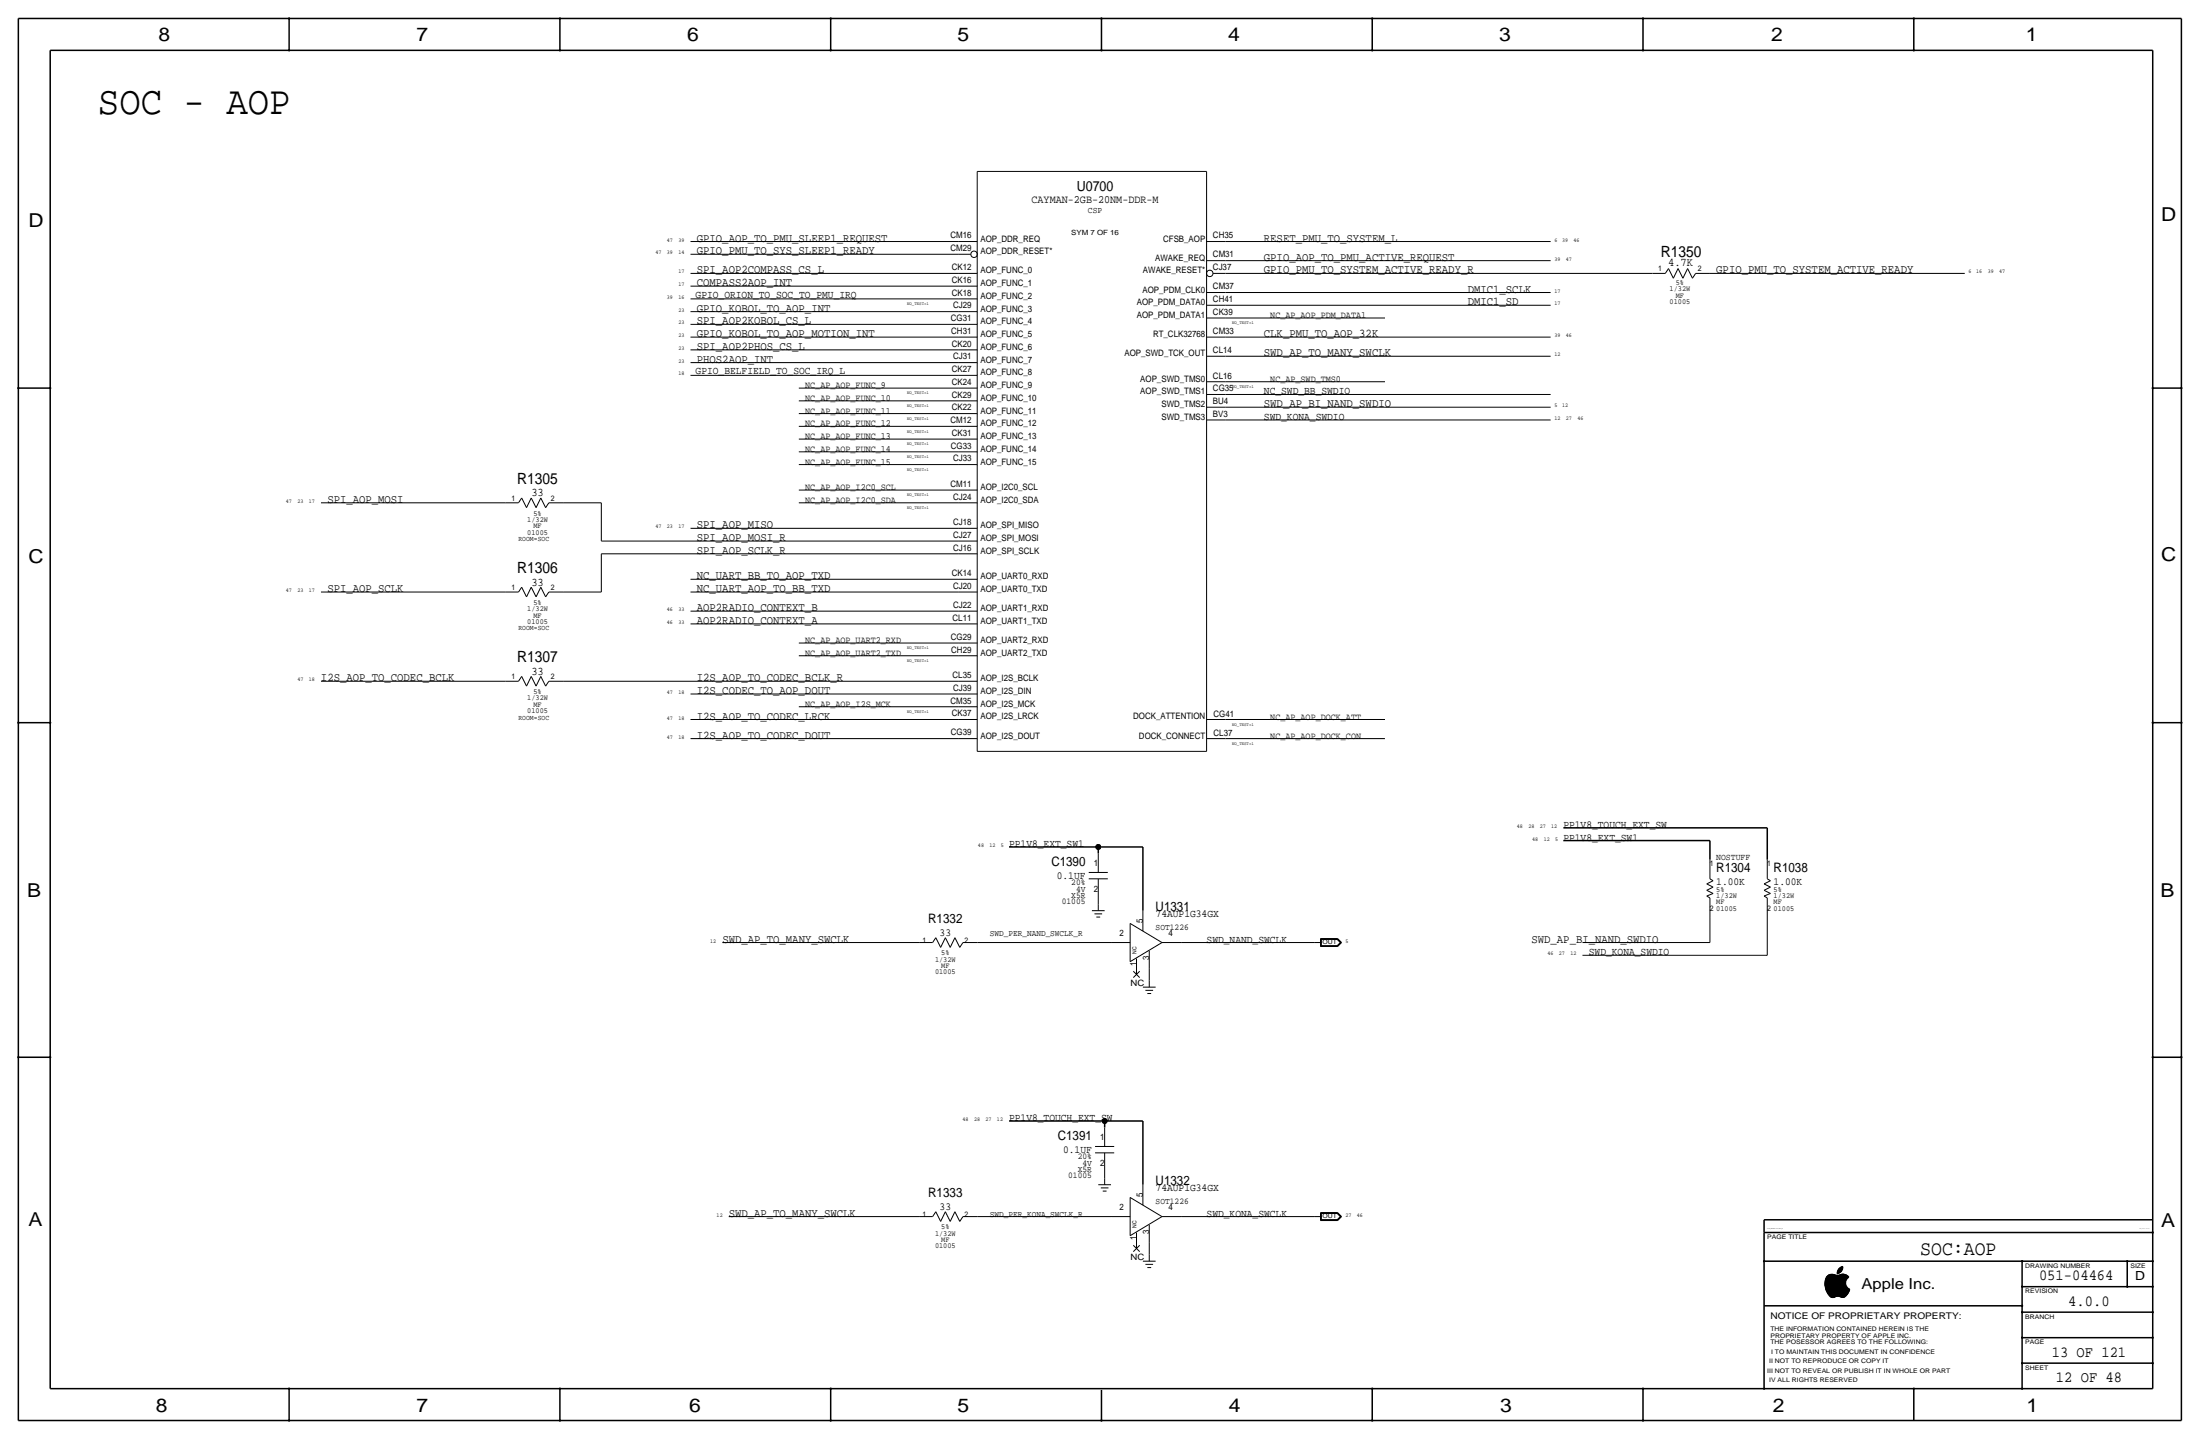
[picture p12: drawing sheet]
<svg xmlns="http://www.w3.org/2000/svg" width="877mm" height="574mm" viewBox="0 0 877 574" stroke-linecap="round" stroke-linejoin="round" font-family="sans-serif">
<g fill="none" stroke="#000" stroke-width=".6">
<path d="M7.3 7.4v558.8zM7.3 7.4h862.3zM115.3 7.4v12.7zM223.2 7.4v12.7zM331.2 7.4v12.7zM439.1 7.4v12.7zM547.1 7.4v12.7zM655 7.4v12.7zM763 7.4v12.7zM869.6 7.4v558.8zM20 20.1v533.4zM20 20.1h838.2z"/>
<path d="M858.2 20.1v533.4zM7.3 154.7h12.7zM858.2 154.7h11.4zM7.3 288h12.7zM858.2 288h11.4zM402.3 337.6h35.5zM437.8 337.6h17.8zM437.8 337.6v2.5zM455.6 337.6v25.4zM623.3 329.9h81.2zM623.3 335h58.4zM681.7 335v7.6z"/>
<path d="M704.5 329.9v12.7zM7.3 421.4h12.7zM858.2 421.4h11.4zM402.3 446.8h38.1zM440.4 446.8h15.2zM440.4 446.8v2.5zM455.6 446.8v25.4zM703.3 486.2h154.9zM703.3 486.2v5zM703.3 491.2h154.9zM703.3 491.2v62.3zM703.3 502.7h154.9z"/>
<path d="M806.1 502.7v50.8zM806.1 512.8h52.1zM848.1 502.7v10.1zM703.3 520.4h102.8zM806.1 533.1h52.1zM806.1 523h52.1zM20 553.5h838.2zM115.3 553.5v12.7zM223.2 553.5v12.7zM331.2 553.5v12.7zM439.1 554v12.2zM547.1 553.5v12.7z"/>
<path d="M655 553.5v12.7zM763 553.5v12.7zM806.1 543.3h52.1zM7.3 566.2h862.3z"/>
</g>
<g fill="none" stroke="#000" stroke-width=".4">
<path d="M389.6 68.3h91.4zM389.6 68.3v231.2zM481 68.3v231.2zM275.3 96.3h106.7zM382 96.3h7.6zM481 96.3h7.6zM488.6 96.3h129.6zM275.3 119.1h106.7zM275.3 114h106.7zM275.3 101.3h106.7zM275.3 109h106.7zM382 101.3h5z"/>
<path d="M382 109h7.6zM382 114h7.6zM382 119.1h7.6zM481 116.6h7.6zM481 103.9h7.6zM483.6 109h5zM488.6 109h170.2zM488.6 116.6h129.6zM488.6 103.9h129.6zM658.8 109h5.1zM665.2 107l-1.3 2zM665.2 107l1.9 3.9z"/>
<path d="M669 107l-1.9 3.9zM669 107l1.9 3.9zM672.8 107l1.9 3.9zM672.8 107l-1.9 3.9zM676 109h5.7zM676 109l-1.3 1.9zM681.7 109h101.6zM275.3 134.4h106.7zM275.3 124.2h106.7zM275.3 129.3h106.7zM275.3 139.4h106.7zM382 134.4h7.6z"/>
<path d="M382 129.3h7.6zM382 124.2h7.6zM382 139.4h7.6zM481 121.7h7.6zM481 126.7h7.6zM481 134.4h7.6zM488.6 121.7h129.6zM488.6 126.7h63.5zM488.6 134.4h129.6zM275.3 144.5h106.7zM275.3 149.6h106.7zM318.5 154.7h63.5z"/>
<path d="M318.5 159.8h63.5zM382 144.5h7.6zM382 154.7h7.6zM382 149.6h7.6zM382 159.8h7.6zM481 157.2h7.6zM481 152.1h7.6zM481 142h7.6zM488.6 157.2h129.6zM488.6 152.1h63.5zM488.6 142h129.6zM318.5 175h63.5z"/>
<path d="M318.5 169.9h63.5zM318.5 164.8h63.5zM382 175h7.6zM382 164.8h7.6zM382 169.9h7.6zM481 162.3h7.6zM481 167.4h7.6zM488.6 162.3h129.6zM488.6 167.4h129.6zM208 198.5l-1.3 1.9zM208 198.5l1.9 3.8zM211.8 198.5l-1.9 3.8z"/>
<path d="M211.8 198.5l1.9 3.8zM215.6 198.5l1.9 3.8zM215.6 198.5l-1.9 3.8zM318.5 180.1h63.5zM318.5 195.3h63.5zM318.5 185.2h63.5zM382 195.3h7.6zM382 180.1h7.6zM382 185.2h7.6zM128 200.4h73.6zM201.6 200.4h5.1zM218.8 200.4h5.7z"/>
<path d="M218.8 200.4l-1.3 1.9zM224.5 200.4h15.2zM239.7 200.4v15.2zM239.7 215.6h142.3zM275.3 210.6h106.7zM318.5 200.4h63.5zM382 210.6h7.6zM382 215.6h7.6zM382 200.4h7.6zM128 236h73.6zM201.6 236h5.1zM208 234l-1.3 2z"/>
<path d="M208 234l1.9 3.9zM211.8 234l-1.9 3.9zM211.8 234l1.9 3.9zM215.6 234l1.9 3.9zM215.6 234l-1.9 3.9zM218.8 236h5.7zM218.8 236l-1.3 1.9zM224.5 236h15.2zM239.7 220.7v15.3zM239.7 220.7h142.3zM275.3 236h106.7zM275.3 230.9h106.7z"/>
<path d="M382 230.9h7.6zM382 236h7.6zM382 220.7h7.6zM275.3 243.6h106.7zM275.3 248.7h106.7zM318.5 256.3h63.5zM382 248.7h7.6zM382 243.6h7.6zM382 256.3h7.6zM128 271.5h73.6zM201.6 271.5h5.1zM208 269.6l-1.3 1.9z"/>
<path d="M208 269.6l1.9 3.9zM211.8 269.6l-1.9 3.9zM211.8 269.6l1.9 3.9zM215.6 269.6l1.9 3.9zM215.6 269.6l-1.9 3.9zM218.8 271.5h5.7zM218.8 271.5l-1.3 2zM224.5 271.5h157.5zM275.3 276.6h106.7zM318.5 261.4h63.5zM382 276.6h7.6zM382 271.5h7.6z"/>
<path d="M382 261.4h7.6zM275.3 286.8h106.7zM275.3 294.4h106.7zM318.5 281.7h63.5zM382 281.7h7.6zM382 286.8h7.6zM382 294.4h7.6zM389.6 299.5h91.4zM481 286.8h7.6zM481 294.4h7.6zM488.6 286.8h63.5zM488.6 294.4h63.5z"/>
<path d="M434 347.7h7.7zM434 350.3h7.7zM437.8 357.9v2.5zM437.8 340.1v7.6zM437.8 350.3v7.6zM680.4 357.1l1.3 .8zM680.4 357.1l2.6-1zM680.4 354.8l2.6 1.3zM680.4 354.8l2.6-1.2zM680.4 352.3l2.6 1.3zM680.4 352.3l2.6-1.3zM681.7 357.9v7.6z"/>
<path d="M681.7 342.6v7.7zM681.7 350.3l1.3 .7zM703.3 357.1l1.2 .8zM703.3 357.1l2.5-1zM703.3 354.8l2.5 1.3zM703.3 354.8l2.5-1.2zM703.3 352.3l2.5 1.3zM703.3 352.3l2.5-1.3zM704.5 357.9v7.6zM704.5 342.6v7.7zM704.5 350.3l1.3 .7zM288 375.7h78.7z"/>
<path d="M366.7 375.7h5.1zM373.1 373.7l-1.3 2zM373.1 373.7l1.9 3.9zM376.9 373.7l-1.9 3.9zM376.9 373.7l1.9 3.9zM380.7 373.7l1.9 3.9zM380.7 373.7l-1.9 3.9zM383.9 375.7h5.7zM383.9 375.7l-1.3 1.9zM389.6 375.7h53.3zM435.3 363h5.1zM436.3 364.2h3.1z"/>
<path d="M437.1 365.5h1.5zM437.8 360.4v2.6zM442.9 375.7h7.6zM450.5 368l12.7 7.7zM450.5 368v15.3zM455.6 363v8.1zM458.2 379v6.8zM463.2 375.7h7.7zM470.9 375.7h53.3zM524.2 375.7h2.5zM526.4 374.1h6.8zM526.4 377.2h6.8z"/>
<path d="M526.4 374.1v3.1zM526.5 374.2h6.7zM526.5 374.2v2.9zM526.5 377.1h6.7zM526.6 374.3h6.5zM526.6 374.3v2.7zM526.6 377h6.5zM526.7 374.4h6.4zM526.7 374.4v2.5zM526.7 376.9h6.4zM533.1 374.4l1.3 1.3zM533.1 376.9l1.3-1.2z"/>
<path d="M533.1 374.3l1.4 1.4zM533.2 374.2l1.5 1.5zM533.2 377.1l1.5-1.4zM533.2 374.1l1.6 1.6zM533.2 377.2l1.6-1.5zM534.5 375.7l-1.4 1.3zM630.9 375.7h50.8zM681.7 365.5v10.2zM704.5 365.5v15.2zM450.5 383.3l12.7-7.6zM451.8 389.6l2.6-2.5zM451.8 387.1l2.6 2.5z"/>
<path d="M453.1 382v6.4zM455.6 393.4h5.1zM456.6 394.7h3.1zM457.4 396h1.5zM458.2 385.8v5.1zM458.2 390.9v2.5zM630.9 380.7h73.6zM436.6 456.9h7.6zM436.6 459.5h7.6zM440.4 449.3v7.6zM440.4 459.5v7.6zM437.8 472.2h5.1z"/>
<path d="M438.9 473.5h3zM439.6 474.7h1.5zM440.4 467.1v2.5zM440.4 469.6v2.6zM450.5 477.3l12.7 7.6zM450.5 477.3v15.2zM455.6 472.2v8.1zM290.5 484.9h76.2zM366.7 484.9h5.1zM373.1 483l-1.3 1.9zM373.1 483l1.9 3.8zM376.9 483l-1.9 3.8z"/>
<path d="M376.9 483l1.9 3.8zM380.7 483l1.9 3.8zM380.7 483l-1.9 3.8zM383.9 484.9h5.7zM383.9 484.9l-1.3 1.9zM389.6 484.9h53.3zM442.9 484.9h7.6zM450.5 492.5l12.7-7.6zM451.8 498.9l2.6-2.6zM451.8 496.3l2.6 2.6zM453.1 491.2v6.4zM458.2 495v5.1z"/>
<path d="M458.2 488.2v6.8zM463.2 484.9h7.7zM470.9 484.9h53.3zM524.2 484.9h2.5zM526.4 483.3h6.8zM526.4 486.5h6.8zM526.4 483.3v3.2zM526.5 483.4h6.7zM526.5 483.4v3zM526.5 486.4h6.7zM526.6 483.5h6.5zM526.6 483.5v2.8z"/>
<path d="M526.6 486.3h6.5zM526.7 483.6h6.4zM526.7 483.6v2.6zM526.7 486.2h6.4zM533.1 483.6l1.3 1.3zM533.1 483.5l1.4 1.4zM533.2 483.4l1.5 1.5zM533.2 486.4l1.5-1.5zM533.2 483.3l1.6 1.6zM534.4 484.9l-1.3 1.3zM534.5 484.9l-1.4 1.4zM534.8 484.9l-1.6 1.6z"/>
<path d="M455.6 502.7h5.1zM456.6 503.9h3.1zM457.4 505.2h1.5zM458.2 500.1v2.6zM727.5 511.7h8.3zM727.5 512h8.3zM727.5 512.1h8.3zM727.5 512.2h8.4zM727.5 512.3h8.4zM727.5 511.2h8.2zM727.5 511.3h8.2zM727.5 511.5h8.2z"/>
<path d="M727.5 511.8h8.3zM727.5 511.6h8.3zM727.5 512.4h8.5zM727.5 511.9h8.3zM727.5 511.4h8.2zM727.5 511.1h8.3zM727.6 512.8h8.6zM727.6 510.8h8.2zM727.6 511h8.2zM727.6 512.7h8.5zM727.6 512.5h8.4zM727.6 512.6h8.4z"/>
<path d="M727.6 510.9h8.2zM727.6 510.7h8.2zM727.6 512.9h8.6zM727.6 513.1h8.8zM727.6 513h8.7zM727.6 510.6h8.3zM727.6 510.5h8.3zM727.7 510.4h8.2zM727.7 513.2h8.8zM727.7 510.3h8.3zM727.7 510.2h8.3zM727.7 513.3h9z"/>
<path d="M727.7 513.4h9.1zM727.7 510.1h8.3zM727.8 513.6h9.2zM727.8 510h8.3zM727.8 513.5h9.1zM727.8 509.9h8.4zM727.8 513.7h9.4zM727.8 513.8h9.6zM727.8 509.8h8.5zM727.9 513.9h9.5zM727.9 509.7h8.4zM727.9 509.6h8.5z"/>
<path d="M727.9 514h9.5zM727.9 514.1h9.5zM728 509.5h8.5zM728 514.2h9.4zM728 509.3h8.7zM728 509.4h8.6zM728 514.4h9.3zM728.1 509.2h8.8zM728.1 514.5h9.2zM728.1 509.1h8.9zM728.1 514.6h9.1zM728.2 509h8.8z"/>
<path d="M728.2 514.7h9zM728.2 514.8h9zM728.3 508.9h8.7zM728.3 514.9h8.8zM728.3 508.8h8.6zM728.3 515.1h8.7zM728.3 515h8.8zM728.4 508.7h8.4zM728.4 515.2h8.6zM728.5 515.3h8.4zM728.5 508.6h8.2zM728.5 515.4h8.4z"/>
<path d="M728.6 515.5h8.2zM728.6 508.5h7.9zM728.7 515.6h8zM728.7 508.4h7.7zM728.7 515.7h8zM728.8 515.8h7.7zM728.9 508.3h3.1zM728.9 515.9h7.6zM728.9 516h7.5zM729 508.2h2.6zM729 516.1h7.3zM729.1 516.2h7.1z"/>
<path d="M729.2 516.3h6.9zM729.2 508.1l1.8-.2a3.7 3.7 0 0 0 3.3-.1 2.44 2.44 0 0 1 2.7 1.3 2.72 2.72 0 0 0 .5 4.8l-.7 1.5-1.1 1.3M729.2 508.1a5.2 5.2 0 0 0-.8 7.1 2.3 2.3 0 0 0 2.2 2l1-.3M729.3 508.1h2.1zM729.3 516.4h6.7zM729.4 516.5h6.5zM729.5 516.6h6.3zM729.6 516.7h2.5zM729.6 507.9h1.4zM729.7 516.8h2.1zM729.8 516.9h1.9zM729.9 517h1.6z"/>
<path d="M730.2 517.1h1zM732.4 507.5h.6zM732.4 507.4h.8zM732.4 507.6h.4zM732.4 507h1.4zM732.4 507.1h1.3zM732.4 507.2h1.2zM732.4 507.3h1zM732.5 506.8h1.5zM732.5 506.9h1.4zM732.5 506.6h1.7zM732.5 506.7h1.6z"/>
<path d="M732.6 506.5h1.7zM732.6 506.4h1.7zM732.7 506.3h1.7zM732.7 506.2h1.7zM732.8 506.1h1.7zM732.8 506h1.7zM732.9 505.9h1.6zM733 505.8h1.6zM733.1 505.7h1.5zM733.1 508.3h3.1zM733.2 505.6h1.4zM733.2 516.7h2.5z"/>
<path d="M733.3 505.5h1.4zM733.4 505.4h1.3zM733.4 508.2h2.6zM733.6 505.3h1.1zM733.6 516.8h2zM733.7 508.1h2.1zM733.7 505.2h1zM733.8 516.9h1.7zM733.9 505.1h.8zM733.9 507.9h1.6zM734 517h1.3zM734.1 505h.6z"/>
<path d="M734.3 504.9h.4zM734.3 507.8h.8zM734.3 517.1h.7zM734.7 504.7a2.81 2.81 0 0 0-2.3 3 2.71 2.71 0 0 0 2.3-2.9M735.8 516.7a2.7 2.7 0 0 1-3 0l-1.1 .2"/>
<circle cx="388.3" cy="101.4" r="1.28"/>
<circle cx="482.3" cy="109" r="1.28"/>
</g>
<g fill="#000" stroke="#000" stroke-width=".4">
<path d="M115.1 7.2h.4v.3h-.4zM115.1 19.9h.4v.3h-.4zM223 7.2h.4v.3h-.4zM223 19.9h.4v.3h-.4zM331 19.9h.4v.3h-.4zM331 7.2h.4v.3h-.4zM438.9 7.2h.4v.3h-.4zM438.9 19.9h.4v.3h-.4zM546.9 7.2h.4v.3h-.4zM546.9 19.9h.4v.3h-.4zM654.8 19.9h.4v.3h-.4zM654.8 7.2h.4v.3h-.4z"/>
<path d="M762.8 19.9h.4v.3h-.4zM762.8 7.2h.4v.3h-.4zM7.1 154.5h.4v.4h-.4zM19.8 154.5h.4v.4h-.4zM858 154.5h.4v.4h-.4zM869.5 154.5h.3v.4h-.3zM7.1 287.9h.4v.3h-.4zM19.8 287.9h.4v.3h-.4zM858 287.9h.4v.3h-.4zM869.5 287.9h.3v.3h-.3zM7.1 421.2h.4v.4h-.4zM19.8 421.2h.4v.4h-.4z"/>
<path d="M858 421.2h.4v.4h-.4zM869.5 421.2h.3v.4h-.3zM858 491.1h.4v.3h-.4zM703.1 502.5h.4v.3h-.4zM806 502.5h.3v.3h-.3zM806 512.7h.3v.3h-.3zM847.9 512.7h.3v.3h-.3zM847.9 502.5h.3v.3h-.3zM858 502.5h.4v.3h-.4zM858 512.7h.4v.3h-.4zM806 520.3h.3v.3h-.3zM806 522.8h.3v.4h-.3z"/>
<path d="M806 533h.3v.3h-.3zM858 522.8h.4v.4h-.4zM858 533h.4v.3h-.4zM115.1 553.3h.4v.3h-.4zM223 553.3h.4v.3h-.4zM331 553.3h.4v.3h-.4zM546.9 553.3h.4v.3h-.4zM654.8 553.3h.4v.3h-.4zM703.1 553.3h.4v.3h-.4zM762.8 553.3h.4v.3h-.4zM806 543.1h.3v.4h-.3zM806 553.3h.3v.3h-.3z"/>
<path d="M858 543.1h.4v.4h-.4zM115.1 566h.4v.3h-.4zM223 566h.4v.3h-.4zM331 566h.4v.3h-.4zM438.9 566h.4v.3h-.4zM546.9 566h.4v.3h-.4zM654.8 566h.4v.3h-.4z"/>
<circle cx="437.8" cy="337.6" r="1.02"/>
<circle cx="440.4" cy="446.8" r="1.02"/>
</g>
<text font-size="15.9" x="39.1" y="45.5">SOC - AOP</text>
<text font-size="8.1" x="765.5" y="500.1">SOC:AOP</text>
<g font-size="7.6">
<text x="63.2" y="16.5">8</text>
<text x="166.1" y="16.5">7</text>
<text x="274" y="16.5">6</text>
<text x="381.7" y="16.5">5</text>
<text x="489.7" y="16.5">4</text>
<text x="597.6" y="16.5">3</text>
<text x="706.1" y="16.5">2</text>
<text x="807.7" y="16.5">1</text>
<text x="861.5" y="88.1">D</text>
<text x="11.4" y="90.4">D</text>
<text x="11.4" y="224.3">C</text>
<text x="861.5" y="223.8">C</text>
<text x="10.9" y="357.6">B</text>
<text x="861.3" y="357.4">B</text>
<text x="11.4" y="488.4">A</text>
<text x="861.5" y="489.2">A</text>
<text x="62.2" y="562.6">8</text>
<text x="166.1" y="562.6">7</text>
<text x="274.8" y="562.6">6</text>
<text x="381.7" y="562.6">5</text>
<text x="489.9" y="562.6">4</text>
<text x="598.1" y="562.6">3</text>
<text x="706.8" y="562.6">2</text>
<text x="807.9" y="562.6">1</text>
</g>
<g font-size="6.2">
<text x="662.2" y="102.6">R1350</text>
<text x="206.2" y="192.8">R1305</text>
<text x="206.2" y="228.3">R1306</text>
<text x="206.2" y="263.9">R1307</text>
<text x="812.9" y="510.3">051-04464</text>
<text x="824.6" y="520.4">4.0.0</text>
<text x="818" y="540.8">13 OF 121</text>
<text x="819.6" y="550.9">12 OF 48</text>
</g>
<text font-size="6" x="742.1" y="513.9">Apple Inc.</text>
<text font-size="5.6" x="429.3" y="75.9">U0700</text>
<g font-size="5.2">
<text x="419.1" y="345.2">C1390</text>
<text x="684.2" y="347.7">R1304</text>
<text x="707.1" y="347.7">R1038</text>
<text x="460.7" y="363">U1331</text>
<text x="370.1" y="368">R1332</text>
<text x="421.7" y="454.4">C1391</text>
<text x="460.7" y="472.2">U1332</text>
<text x="370.1" y="477.3">R1333</text>
</g>
<text font-size="5" x="851.2" y="510.3">D</text>
<g font-size="4.7">
<text x="277.8" y="96.3">GPIO_AOP_TO_PMU_SLEEP1_REQUEST</text>
<text x="277.8" y="101.3">GPIO_PMU_TO_SYS_SLEEP1_READY</text>
<text x="503.9" y="96.3">RESET_PMU_TO_SYSTEM_L</text>
<text x="503.9" y="103.9">GPIO_AOP_TO_PMU_ACTIVE_REQUEST</text>
<text x="665" y="106.2">4.7K</text>
<text x="277.8" y="109">SPI_AOP2COMPASS_CS_L</text>
<text x="503.9" y="109">GPIO_PMU_TO_SYSTEM_ACTIVE_READY_R</text>
<text x="684.2" y="109">GPIO_PMU_TO_SYSTEM_ACTIVE_READY</text>
<text x="277.8" y="114">COMPASS2AOP_INT</text>
<text x="585.2" y="116.6">DMIC1_SCLK</text>
<text x="277.8" y="124.2">GPIO_KOBOL_TO_AOP_INT</text>
<text x="585.2" y="121.7">DMIC1_SD</text>
<text x="277.8" y="129.3">SPI_AOP2KOBOL_CS_L</text>
<text x="277.8" y="134.4">GPIO_KOBOL_TO_AOP_MOTION_INT</text>
<text x="503.9" y="134.4">CLK_PMU_TO_AOP_32K</text>
<text x="277.8" y="139.4">SPI_AOP2PHOS_CS_L</text>
<text x="503.9" y="142">SWD_AP_TO_MANY_SWCLK</text>
<text x="277.8" y="144.5">PHOS2AOP_INT</text>
<text x="503.9" y="162.3">SWD_AP_BI_NAND_SWDIO</text>
<text x="211.8" y="197.9">33</text>
<text x="130.5" y="200.4">SPI_AOP_MOSI</text>
<text x="277.8" y="215.6">SPI_AOP_MOSI_R</text>
<text x="277.8" y="210.6">SPI_AOP_MISO</text>
<text x="277.8" y="220.7">SPI_AOP_SCLK_R</text>
<text x="211.8" y="233.4">33</text>
<text x="277.8" y="230.9">NC_UART_BB_TO_AOP_TXD</text>
<text x="130.5" y="236">SPI_AOP_SCLK</text>
<text x="277.8" y="236">NC_UART_AOP_TO_BB_TXD</text>
<text x="277.8" y="243.6">AOP2RADIO_CONTEXT_B</text>
<text x="277.8" y="248.7">AOP2RADIO_CONTEXT_A</text>
<text x="211.8" y="269">33</text>
<text x="128" y="271.5">I2S_AOP_TO_CODEC_BCLK</text>
<text x="277.8" y="271.5">I2S_AOP_TO_CODEC_BCLK_R</text>
<text x="277.8" y="276.6">I2S_CODEC_TO_AOP_DOUT</text>
<text x="277.8" y="286.8">I2S_AOP_TO_CODEC_LRCK</text>
<text x="277.8" y="294.4">I2S_AOP_TO_CODEC_DOUT</text>
<text x="288" y="375.7">SWD_AP_TO_MANY_SWCLK</text>
<text x="610.6" y="375.7">SWD_AP_BI_NAND_SWDIO</text>
<text x="290.5" y="484.9">SWD_AP_TO_MANY_SWCLK</text>
</g>
<text font-size="4.5" x="411.2" y="81">CAYMAN-2GB-20NM-DDR-M</text>
<g font-size="4.3">
<text x="277.3" y="118.6">GPIO_ORION_TO_SOC_TO_PMU_IRQ</text>
<text x="277.3" y="149.1">GPIO_BELFIELD_TO_SOC_IRQ_L</text>
<text x="503.9" y="157.2">NC_SWD_BB_SWDIO</text>
<text x="503.9" y="167.4">SWD_KONA_SWDIO</text>
<text x="623.3" y="329.9">PP1V8_TOUCH_EXT_SW</text>
<text x="623.3" y="335">PP1V8_EXT_SW1</text>
<text x="402.3" y="337.6">PP1V8_EXT_SW1</text>
<text x="421.3" y="350.3">0.1UF</text>
<text x="684.2" y="352.8">1.00K</text>
<text x="707.1" y="352.8">1.00K</text>
<text x="460.7" y="365.5">74AUP1G34GX</text>
<text x="374.6" y="373.1">33</text>
<text x="481" y="375.7">SWD_NAND_SWCLK</text>
<text x="633.4" y="380.7">SWD_KONA_SWDIO</text>
<text x="402.3" y="446.8">PP1V8_TOUCH_EXT_SW</text>
<text x="423.8" y="459.5">0.1UF</text>
<text x="460.7" y="474.7">74AUP1G34GX</text>
<text x="374.6" y="482.3">33</text>
<text x="481" y="484.9">SWD_KONA_SWCLK</text>
</g>
<g font-size="3.8">
<text x="506.4" y="126.7">NC_AP_AOP_PDM_DATA1</text>
<text x="321" y="154.7">NC_AP_AOP_FUNC_9</text>
<text x="506.4" y="152.1">NC_AP_SWD_TMS0</text>
<text x="321" y="159.8">NC_AP_AOP_FUNC_10</text>
<text x="321" y="164.8">NC_AP_AOP_FUNC_11</text>
<text x="321" y="169.9">NC_AP_AOP_FUNC_12</text>
<text x="321" y="175">NC_AP_AOP_FUNC_13</text>
<text x="321" y="180.1">NC_AP_AOP_FUNC_14</text>
<text x="321" y="185.2">NC_AP_AOP_FUNC_15</text>
<text x="321" y="195.3">NC_AP_AOP_I2C0_SCL</text>
<text x="321" y="200.4">NC_AP_AOP_I2C0_SDA</text>
<text x="321" y="256.3">NC_AP_AOP_UART2_RXD</text>
<text x="321" y="261.4">NC_AP_AOP_UART2_TXD</text>
<text x="321" y="281.7">NC_AP_AOP_I2S_MCK</text>
<text x="506.4" y="286.8">NC_AP_AOP_DOCK_ATT</text>
<text x="506.4" y="294.4">NC_AP_AOP_DOCK_CON</text>
</g>
<text font-size="3.7" x="705.8" y="525.5">NOTICE OF PROPRIETARY PROPERTY:</text>
<text font-size="3.6" x="684.2" y="342.6">NOSTUFF</text>
<g font-size="3.5">
<text x="433.7" y="84.8">CSP</text>
<text x="378.9" y="95">CM16</text>
<text x="483.6" y="95">CH35</text>
<text x="378.9" y="100.1">CM29</text>
<text x="390.9" y="96.3">AOP_DDR_REQ</text>
<text x="390.9" y="101.3">AOP_DDR_RESET*</text>
<text x="463.7" y="96.3">CFSB_AOP</text>
<text x="379.4" y="107.7">CK12</text>
<text x="460.6" y="103.9">AWAKE_REQ</text>
<text x="483.6" y="107.7">CJ37</text>
<text x="483.6" y="102.6">CM31</text>
<text x="379.4" y="112.8">CK16</text>
<text x="390.9" y="109">AOP_FUNC_0</text>
<text x="455.6" y="109">AWAKE_RESET*</text>
<text x="379.4" y="117.9">CK18</text>
<text x="390.9" y="114">AOP_FUNC_1</text>
<text x="390.9" y="119.1">AOP_FUNC_2</text>
<text x="455.5" y="116.6">AOP_PDM_CLK0</text>
<text x="483.6" y="115.3">CM37</text>
<text x="379.9" y="122.9">CJ29</text>
<text x="390.9" y="124.2">AOP_FUNC_3</text>
<text x="453.2" y="121.7">AOP_PDM_DATA0</text>
<text x="483.6" y="125.5">CK39</text>
<text x="483.6" y="120.4">CH41</text>
<text x="379.1" y="128">CG31</text>
<text x="390.9" y="129.3">AOP_FUNC_4</text>
<text x="453.2" y="126.7">AOP_PDM_DATA1</text>
<text x="379.2" y="133.1">CH31</text>
<text x="390.9" y="134.4">AOP_FUNC_5</text>
<text x="459.7" y="134.4">RT_CLK32768</text>
<text x="483.6" y="133.1">CM33</text>
<text x="379.4" y="138.2">CK20</text>
<text x="379.9" y="143.3">CJ31</text>
<text x="390.9" y="139.4">AOP_FUNC_6</text>
<text x="448.3" y="142">AOP_SWD_TCK_OUT</text>
<text x="483.6" y="140.7">CL14</text>
<text x="379.4" y="148.3">CK27</text>
<text x="390.9" y="144.5">AOP_FUNC_7</text>
<text x="390.9" y="149.6">AOP_FUNC_8</text>
<text x="379.4" y="153.4">CK24</text>
<text x="390.9" y="154.7">AOP_FUNC_9</text>
<text x="454.6" y="152.1">AOP_SWD_TMS0</text>
<text x="483.6" y="156">CG35</text>
<text x="483.6" y="150.9">CL16</text>
<text x="379.4" y="158.5">CK29</text>
<text x="390.9" y="159.8">AOP_FUNC_10</text>
<text x="454.6" y="157.2">AOP_SWD_TMS1</text>
<text x="483.6" y="161">BU4</text>
<text x="379.4" y="163.6">CK22</text>
<text x="390.9" y="164.8">AOP_FUNC_11</text>
<text x="463" y="162.3">SWD_TMS2</text>
<text x="463" y="167.4">SWD_TMS3</text>
<text x="483.6" y="166.1">BV3</text>
<text x="378.9" y="168.7">CM12</text>
<text x="379.4" y="173.7">CK31</text>
<text x="390.9" y="169.9">AOP_FUNC_12</text>
<text x="379.1" y="178.8">CG33</text>
<text x="390.9" y="175">AOP_FUNC_13</text>
<text x="379.9" y="183.9">CJ33</text>
<text x="390.9" y="180.1">AOP_FUNC_14</text>
<text x="390.9" y="185.2">AOP_FUNC_15</text>
<text x="378.9" y="194.1">CM11</text>
<text x="390.9" y="195.3">AOP_I2C0_SCL</text>
<text x="379.9" y="199.1">CJ24</text>
<text x="390.9" y="200.4">AOP_I2C0_SDA</text>
<text x="379.9" y="209.3">CJ18</text>
<text x="379.9" y="214.4">CJ27</text>
<text x="390.9" y="210.6">AOP_SPI_MISO</text>
<text x="390.9" y="215.6">AOP_SPI_MOSI</text>
<text x="379.9" y="219.5">CJ16</text>
<text x="390.9" y="220.7">AOP_SPI_SCLK</text>
<text x="379.4" y="229.6">CK14</text>
<text x="390.9" y="230.9">AOP_UART0_RXD</text>
<text x="379.9" y="234.7">CJ20</text>
<text x="390.9" y="236">AOP_UART0_TXD</text>
<text x="379.9" y="242.3">CJ22</text>
<text x="390.9" y="243.6">AOP_UART1_RXD</text>
<text x="379.8" y="247.4">CL11</text>
<text x="390.9" y="248.7">AOP_UART1_TXD</text>
<text x="379.1" y="255">CG29</text>
<text x="390.9" y="256.3">AOP_UART2_RXD</text>
<text x="379.2" y="260.1">CH29</text>
<text x="390.9" y="261.4">AOP_UART2_TXD</text>
<text x="379.8" y="270.3">CL35</text>
<text x="379.9" y="275.3">CJ39</text>
<text x="390.9" y="271.5">AOP_I2S_BCLK</text>
<text x="378.9" y="280.4">CM35</text>
<text x="390.9" y="281.7">AOP_I2S_MCK</text>
<text x="390.9" y="276.6">AOP_I2S_DIN</text>
<text x="379.4" y="285.5">CK37</text>
<text x="390.9" y="286.8">AOP_I2S_LRCK</text>
<text x="451.8" y="286.8">DOCK_ATTENTION</text>
<text x="483.8" y="285.7">CG41</text>
<text x="379.1" y="293.1">CG39</text>
<text x="483.8" y="293.4">CL37</text>
<text x="390.9" y="294.4">AOP_I2S_DOUT</text>
<text x="454.1" y="294.4">DOCK_CONNECT</text>
<text x="436.1" y="345.2">1</text>
<text x="427.1" y="352.8">20%</text>
<text x="427.1" y="357.9">X5R</text>
<text x="429" y="355.3">4V</text>
<text x="436.1" y="355.3">2</text>
<text x="423.3" y="360.4">01005</text>
<text x="455.6" y="368" transform="rotate(-90 455.6 368)">5</text>
<text x="460.7" y="370.6">SOT1226</text>
<text x="394.7" y="373.1">SWD_PER_NAND_SWCLK_R</text>
<text x="446.3" y="373.1">2</text>
<text x="465.8" y="373.1">4</text>
<text x="458.2" y="382.5" transform="rotate(-90 458.2 382.5)">3</text>
<text x="453.1" y="385" transform="rotate(-90 453.1 385)">1</text>
<text x="450.7" y="392.9">NC</text>
<text x="438.6" y="454.4">1</text>
<text x="429.6" y="462">20%</text>
<text x="429.6" y="467.1">X5R</text>
<text x="431.5" y="464.6">4V</text>
<text x="438.6" y="464.6">2</text>
<text x="425.9" y="469.6">01005</text>
<text x="455.6" y="477.3" transform="rotate(-90 455.6 477.3)">5</text>
<text x="460.7" y="479.8">SOT1226</text>
<text x="394.7" y="484.9">SWD_PER_KONA_SWCLK_R</text>
<text x="446.3" y="482.3">2</text>
<text x="465.8" y="482.3">4</text>
<text x="458.2" y="491.7" transform="rotate(-90 458.2 491.7)">3</text>
<text x="453.1" y="494.3" transform="rotate(-90 453.1 494.3)">1</text>
<text x="450.7" y="502.2">NC</text>
</g>
<g font-size="3.1">
<text x="661.1" y="108.2">1</text>
<text x="668.1" y="113.5">5%</text>
<text x="676.9" y="108.2">2</text>
<text x="665.6" y="116.1">1/32W</text>
<text x="668.1" y="118.6">MF</text>
<text x="665.6" y="121.2">01005</text>
<text x="203.9" y="199.6">1</text>
<text x="219.7" y="199.6">2</text>
<text x="210.2" y="208">1/32W</text>
<text x="212.7" y="205.5">5%</text>
<text x="210.2" y="213.1">01005</text>
<text x="212.7" y="210.6">MF</text>
<text x="203.9" y="235.2">1</text>
<text x="219.7" y="235.2">2</text>
<text x="210.2" y="243.6">1/32W</text>
<text x="212.7" y="241">5%</text>
<text x="210.2" y="248.7">01005</text>
<text x="212.7" y="246.1">MF</text>
<text x="203.9" y="270.8">1</text>
<text x="219.7" y="270.8">2</text>
<text x="210.2" y="279.1">1/32W</text>
<text x="212.7" y="281.7">MF</text>
<text x="212.7" y="276.6">5%</text>
<text x="210.2" y="284.2">01005</text>
<text x="681.7" y="345.2">1</text>
<text x="704.5" y="345.2">1</text>
<text x="684.2" y="355.3">5%</text>
<text x="684.2" y="357.9">1/32W</text>
<text x="707.1" y="357.9">1/32W</text>
<text x="707.1" y="355.3">5%</text>
<text x="681.7" y="363">2</text>
<text x="684.2" y="363">01005</text>
<text x="684.2" y="360.4">MF</text>
<text x="704.5" y="363">2</text>
<text x="707.1" y="363">01005</text>
<text x="707.1" y="360.4">MF</text>
<text x="367.7" y="375.7">1</text>
<text x="384.5" y="375.7">2</text>
<text x="372.8" y="383.3">1/32W</text>
<text x="375.2" y="380.7">5%</text>
<text x="372.8" y="388.4">01005</text>
<text x="375.2" y="385.8">MF</text>
<text x="367.7" y="484.9">1</text>
<text x="384.5" y="484.9">2</text>
<text x="375.2" y="490">5%</text>
<text x="372.8" y="497.6">01005</text>
<text x="372.8" y="492.5">1/32W</text>
<text x="375.2" y="495">MF</text>
</g>
<g font-size="2.9">
<text x="427" y="93.7">SYM 7 OF 16</text>
<text x="206.7" y="215.6">ROOM=SOC</text>
<text x="206.7" y="251.2">ROOM=SOC</text>
<text x="206.7" y="286.8">ROOM=SOC</text>
</g>
<g font-size="2.5">
<text x="527.3" y="376.4">OUT</text>
<text x="527.3" y="485.6">OUT</text>
<text x="704.5" y="493.8">PAGE TITLE</text>
<text x="807.4" y="505.2">DRAWING NUMBER</text>
<text x="849.3" y="505.2">SIZE</text>
<text x="807.4" y="515.4">REVISION</text>
<text x="807.4" y="525.5">BRANCH</text>
<text x="705.8" y="533.1">PROPRIETARY PROPERTY OF APPLE INC.</text>
<text x="705.8" y="530.6">THE INFORMATION CONTAINED HEREIN IS THE</text>
<text x="705.8" y="535.7">THE POSESSOR AGREES TO THE FOLLOWING:</text>
<text x="706.1" y="539.5">I TO MAINTAIN THIS DOCUMENT IN CONFIDENCE</text>
<text x="807.4" y="535.7">PAGE</text>
<text x="705.3" y="543.3">II NOT TO REPRODUCE OR COPY IT</text>
<text x="807.4" y="545.8">SHEET</text>
<text x="704.5" y="547.1">III NOT TO REVEAL OR PUBLISH IT IN WHOLE OR PART</text>
<text x="705.3" y="550.9">IV ALL RIGHTS RESERVED</text>
</g>
<g font-size="2.3">
<text x="261.3" y="101.3">47</text>
<text x="265.9" y="96.3">47</text>
<text x="265.9" y="101.3">39</text>
<text x="270.5" y="96.3">39</text>
<text x="270.5" y="101.3">14</text>
<text x="619.7" y="96.3">6</text>
<text x="622.8" y="96.3">39</text>
<text x="627.3" y="96.3">46</text>
<text x="619.7" y="103.9">39</text>
<text x="624.3" y="103.9">47</text>
<text x="270.5" y="109">17</text>
<text x="784.8" y="109">6</text>
<text x="787.9" y="109">16</text>
<text x="792.4" y="109">39</text>
<text x="797" y="109">47</text>
<text x="265.9" y="119.1">39</text>
<text x="270.5" y="119.1">16</text>
<text x="270.5" y="114">17</text>
<text x="619.7" y="116.6">17</text>
<text x="270.5" y="124.2">23</text>
<text x="619.7" y="121.7">17</text>
<text x="270.5" y="129.3">23</text>
<text x="270.5" y="134.4">23</text>
<text x="619.7" y="134.4">39</text>
<text x="624.3" y="134.4">46</text>
<text x="270.5" y="139.4">23</text>
<text x="619.7" y="142">12</text>
<text x="270.5" y="144.5">23</text>
<text x="270.5" y="149.6">18</text>
<text x="619.7" y="162.3">5</text>
<text x="619.7" y="167.4">12</text>
<text x="622.8" y="162.3">12</text>
<text x="624.3" y="167.4">27</text>
<text x="628.9" y="167.4">46</text>
<text x="114" y="200.4">47</text>
<text x="118.6" y="200.4">23</text>
<text x="123.1" y="200.4">17</text>
<text x="261.3" y="210.6">47</text>
<text x="265.9" y="210.6">23</text>
<text x="270.5" y="210.6">17</text>
<text x="114" y="236">47</text>
<text x="118.6" y="236">23</text>
<text x="123.1" y="236">17</text>
<text x="265.9" y="243.6">46</text>
<text x="270.5" y="243.6">33</text>
<text x="265.9" y="248.7">46</text>
<text x="270.5" y="248.7">33</text>
<text x="118.6" y="271.5">47</text>
<text x="123.1" y="271.5">18</text>
<text x="265.9" y="276.6">47</text>
<text x="270.5" y="276.6">18</text>
<text x="265.9" y="286.8">47</text>
<text x="270.5" y="286.8">18</text>
<text x="265.9" y="294.4">47</text>
<text x="270.5" y="294.4">18</text>
<text x="604.7" y="329.9">48</text>
<text x="609.3" y="329.9">28</text>
<text x="613.9" y="329.9">27</text>
<text x="618.4" y="329.9">12</text>
<text x="610.9" y="335">48</text>
<text x="615.4" y="335">12</text>
<text x="620" y="335">5</text>
<text x="389.9" y="337.6">48</text>
<text x="394.5" y="337.6">12</text>
<text x="399" y="337.6">5</text>
<text x="283.2" y="375.7">12</text>
<text x="536.3" y="375.7">5</text>
<text x="453.1" y="380.2" transform="rotate(-90 453.1 380.2)">NC</text>
<text x="616.9" y="380.7">46</text>
<text x="621.5" y="380.7">27</text>
<text x="626.1" y="380.7">12</text>
<text x="383.7" y="446.8">48</text>
<text x="388.3" y="446.8">28</text>
<text x="392.9" y="446.8">27</text>
<text x="397.5" y="446.8">12</text>
<text x="285.7" y="484.9">12</text>
<text x="536.3" y="484.9">27</text>
<text x="540.9" y="484.9">46</text>
<text x="453.1" y="489.5" transform="rotate(-90 453.1 489.5)">NC</text>
</g>
<g font-size="1.8">
<text x="361.6" y="121.7">NO_TEST=1</text>
<text x="491.2" y="129.3">NO_TEST=1</text>
<text x="491.2" y="154.7">NO_TEST=1</text>
<text x="361.6" y="157.2">NO_TEST=1</text>
<text x="361.6" y="162.3">NO_TEST=1</text>
<text x="361.6" y="167.4">NO_TEST=1</text>
<text x="361.6" y="172.5">NO_TEST=1</text>
<text x="361.6" y="177.5">NO_TEST=1</text>
<text x="361.6" y="182.6">NO_TEST=1</text>
<text x="361.6" y="187.7">NO_TEST=1</text>
<text x="361.6" y="197.9">NO_TEST=1</text>
<text x="361.6" y="202.9">NO_TEST=1</text>
<text x="361.6" y="263.9">NO_TEST=1</text>
<text x="361.6" y="258.8">NO_TEST=1</text>
<text x="361.6" y="284.2">NO_TEST=1</text>
<text x="491.2" y="289.3">NO_TEST=1</text>
<text x="491.2" y="296.9">NO_TEST=1</text>
</g>
<text font-size=".5" x="704.5" y="490">SYNC_MASTER=J171/MLB_B</text>
<text font-size=".4" x="852.9" y="490">SYNC_DATE=10/24/2018</text>
</svg>
